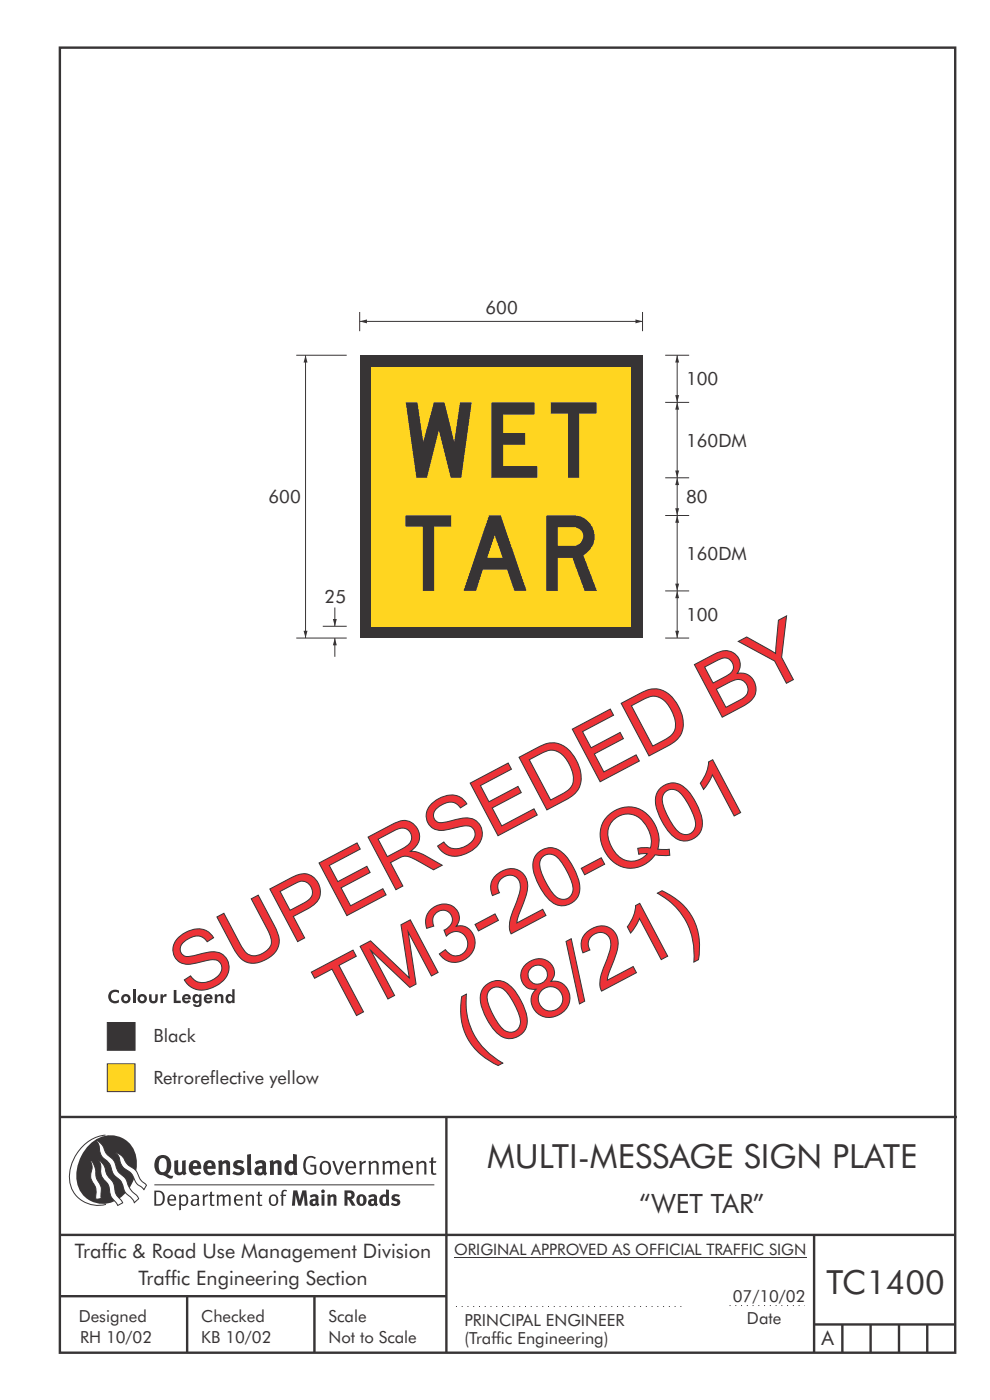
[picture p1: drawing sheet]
<svg xmlns="http://www.w3.org/2000/svg" width="210mm" height="297mm" viewBox="0 0 210 297" stroke-linecap="round" stroke-linejoin="round" font-family="sans-serif">
<g fill="none" stroke="#373435" stroke-width=".51">
<path d="M12.7 10.1h189.9v276.9h-189.9zM12.7 237h190.3M94.7 236.9v50.1M12.7 262h190M12.7 275h82M39.7 275v12M66.7 275v12M172.7 262v25M172.7 281h30M178.7 281v6M184.7 281v6M190.7 281v6"/>
<path d="M196.7 281v6"/>
</g>
<path d="M154.8 277h15.9" fill="none" stroke="#373435" stroke-width=".21" stroke-dasharray=".2 1" stroke-linecap="butt"/>
<g fill="#373435">
<path d="M23.4 210.4l.4-.3 .9-.1 .5 .2v.6a.97 .97 0 0 0-1.4-.1 .97 .97 0 0 0 0 1.4 .97 .97 0 0 0 1.4 0v.6a1.48 1.48 0 0 1-1.9-.3 1.48 1.48 0 0 1 .1-2z"/>
<path d="M28.2 209.9h.5v2.9h-.5z"/>
<path d="M31.6 211h.5v.9a.4 .4 0 0 0 .4 .5 .4 .4 0 0 0 .4-.5v-.9h.6v.9a.92 .92 0 0 1-1 1 .92 .92 0 0 1-.9-1z"/>
<path d="M34 211h.6l-.1 .4a.63 .63 0 0 1 .9-.5l-.1 .6h-.5l-.2 .2v1.1h-.6z"/>
<path d="M36.9 210h.5v2.3h.9v.5h-1.4z"/>
<path d="M45.6 211h.5v.2a.7 .7 0 0 1 .8-.3 .7 .7 0 0 1 .5 .8v1.1h-.5v-1.1a.41 .41 0 0 0-.6-.3 .41 .41 0 0 0-.2 .5v.9h-.5z"/>
<path d="M25.7 211.9a1.01 1.01 0 0 0 2 0 1.01 1.01 0 0 0-2 0zM26.2 211.9a.5 .5 0 0 1 1 0 .5 .5 0 0 1-1 0z"/>
<path d="M29.2 211.9a1.01 1.01 0 0 0 2 0 1.01 1.01 0 0 0-2 0zM29.6 211.9a.5 .5 0 0 1 1 0 .5 .5 0 0 1-1 0z"/>
<path d="M38.9 211.2a.99 .99 0 0 0 0 1.5 .99 .99 0 0 0 1.5-.3l-.4-.2-.3 .2a.44 .44 0 0 1-.6-.4h1.4a.93 .93 0 0 0-.5-1 .93 .93 0 0 0-1.1 .2zM39.2 211.5a.42 .42 0 0 1 .5-.2 .42 .42 0 0 1 .3 .4h-.9z"/>
<path d="M41.3 211.9a.51 .51 0 0 1 1 0 .51 .51 0 0 1-1 0zM41 211.1a1.01 1.01 0 0 0-.1 1.2 1.01 1.01 0 0 0 1 .5l.4-.3v.3a.4 .4 0 0 1-.3 .5 .4 .4 0 0 1-.5-.2h-.6a.93 .93 0 0 0 1.1 .6 .93 .93 0 0 0 .7-.9v-1.8h-.4v.3a.73 .73 0 0 0-1.3-.2z"/>
<path d="M43.5 211.2a.99 .99 0 0 0 0 1.5 .99 .99 0 0 0 1.5-.3l-.4-.2-.2 .2a.44 .44 0 0 1-.7-.4h1.4a.93 .93 0 0 0-.5-1 .93 .93 0 0 0-1.1 .2zM43.8 211.5a.42 .42 0 0 1 .5-.2 .42 .42 0 0 1 .3 .4h-.8z"/>
<path d="M49.3 209.9v1.4a.84 .84 0 0 0-1.2-.3 .84 .84 0 0 0-.2 1.2 .76 .76 0 0 0 .5 .7 .76 .76 0 0 0 .9-.4v.3h.5v-2.9zM48.6 211.4a.47 .47 0 0 1 .5 0 .47 .47 0 0 1 .2 .5l-.1 .3a.46 .46 0 0 1-.8 0v-.6z"/>
</g>
<path d="M22.8 225.7h5.8v5.9h-5.8z" fill-rule="evenodd" fill="#ffd520" stroke="#373435" stroke-width=".21"/>
<path d="M22.8 216.9h5.8v5.9h-5.8z" fill-rule="evenodd" fill="#373435" stroke="#373435" stroke-width=".21"/>
<path d="M96.7 277.2h48.5" fill="none" stroke="#373435" stroke-width=".21" stroke-dasharray=".2 1" stroke-linecap="butt"/>
<path d="M96.3 266.7h74.7" fill="none" stroke="#373435" stroke-width=".21"/>
<g fill="#373435">
<path d="M64.9 245.6a1.61 1.61 0 0 1 2.1 0l-.2 .3a1.17 1.17 0 0 0-1.4-.2 1.17 1.17 0 0 0-.6 1.3 1.42 1.42 0 0 0 1.2 1.9l.7-.2v-1.2h-.8l-.1-.4h1.3v1.8a1.82 1.82 0 0 1-2.2 0 1.82 1.82 0 0 1-.6-2.1l.2-.7z" fill-rule="evenodd"/>
<path d="M68.2 246.5a1.77 1.77 0 0 0 .4 2.7 1.39 1.39 0 0 0 1.4-.5 1.39 1.39 0 0 0 .2-1.5 1.19 1.19 0 0 0-2-.7zM68.5 246.8a.83 .83 0 0 1 1 .1 .83 .83 0 0 1 .2 .9 .75 .75 0 0 1-.6 1.1 .75 .75 0 0 1-.8-.8v-1z" fill-rule="evenodd"/>
<path d="M70.5 246.4l.4-.1 .8 2.4 .8-2.3h.5l-1.1 2.8h-.4z" fill-rule="evenodd"/>
<path d="M73.6 246.7a1.74 1.74 0 0 0 .5 2.5h.9l.5-.3-.2-.3a.89 .89 0 0 1-1.1 .2 .89 .89 0 0 1-.4-1h1.7a1.15 1.15 0 0 0-.4-1.3 1.15 1.15 0 0 0-1.5 .2zM74 246.8a.67 .67 0 0 1 .8-.1 .67 .67 0 0 1 .3 .8h-1.3z" fill-rule="evenodd"/>
<path d="M76.2 246.4l.4-.1 .1 .4 .5-.4h.5l-.2 .5a.61 .61 0 0 0-.8 .6v1.8h-.4z" fill-rule="evenodd"/>
<path d="M78.1 246.4l.5-.1 .1 .4a.89 .89 0 0 1 .9-.4 .89 .89 0 0 1 .7 .7v2.2h-.4v-2.2l-.1-.2-.3-.1-.8 .4v2.1h-.4z" fill-rule="evenodd"/>
<path d="M81.1 246.4l.4-.1 .1 .4a.83 .83 0 0 1 .8-.4 .83 .83 0 0 1 .7 .5 .86 .86 0 0 1 .9-.5 .86 .86 0 0 1 .7 .7v2.2h-.4l-.1-2.3a.5 .5 0 0 0-.8 0l-.2 .2v2.1h-.5v-2.2l-.4-.3-.7 .4v2.1h-.4z" fill-rule="evenodd"/>
<path d="M85.7 246.7a1.74 1.74 0 0 0 .5 2.5h.9l.5-.3-.2-.3a.89 .89 0 0 1-1.1 .2 .89 .89 0 0 1-.4-1h1.7a1.15 1.15 0 0 0-.5-1.3 1.15 1.15 0 0 0-1.4 .2zM86 246.8a.67 .67 0 0 1 .9-.1 .67 .67 0 0 1 .3 .8h-1.3z" fill-rule="evenodd"/>
<path d="M88.3 246.4l.4-.1 .1 .4a.89 .89 0 0 1 .9-.4 .89 .89 0 0 1 .8 .7v2.2h-.5v-2.2l-.1-.2-.3-.1-.8 .4v2.1h-.4z" fill-rule="evenodd"/>
<path d="M91.5 245.6l.4-.1v.9h.7l-.2 .3h-.5v2.1l.1 .1h.5l.1 .3a.71 .71 0 0 1-1.2-.6v-1.9h-.3v-.3h.3z" fill-rule="evenodd"/>
<path d="M37 246.3l.8-.2v2a.46 .46 0 0 0 .2 .6 .46 .46 0 0 0 .6-.2v-2.2l.8-.2v2.4l.2 .5-.6 .4-.2-.3a1.03 1.03 0 0 1-1.2 .2 1.03 1.03 0 0 1-.6-1.1z" fill-rule="evenodd"/>
<path d="M40.4 246.6a1.64 1.64 0 0 0 0 2.2 1.64 1.64 0 0 0 2.3 .1l-.4-.4a.78 .78 0 0 1-.9 .3 .78 .78 0 0 1-.5-.8h1.8a1.37 1.37 0 0 0-.6-1.7 1.37 1.37 0 0 0-1.7 .3zM41.1 246.9a.48 .48 0 0 1 .6-.1 .48 .48 0 0 1 .2 .6h-1z" fill-rule="evenodd"/>
<path d="M43.5 246.6a1.65 1.65 0 0 0-.2 1.9 1.65 1.65 0 0 0 1.9 .8l.5-.4-.3-.4a.78 .78 0 0 1-.9 .3 .78 .78 0 0 1-.5-.8h1.8a1.37 1.37 0 0 0-.6-1.7 1.37 1.37 0 0 0-1.7 .3zM44.1 246.9a.48 .48 0 0 1 .6-.1 .48 .48 0 0 1 .2 .6h-.9z" fill-rule="evenodd"/>
<path d="M46.3 246.3l.7-.2 .1 .4a.95 .95 0 0 1 1-.3 .95 .95 0 0 1 .7 .8v2.3h-.8v-2.3l-.3-.2-.5 .3v2.2h-.8z" fill-rule="evenodd"/>
<path d="M49.7 246.5a1.73 1.73 0 0 1 2-.1l-.2 .5-.6-.2a.42 .42 0 0 0-.6 .3l.2 .3a1.23 1.23 0 0 1 1.4 1 1.47 1.47 0 0 1-2.3 .9l-.3-.2 .3-.6 .7 .3a.47 .47 0 0 0 .7-.3 .87 .87 0 0 0-1-.5l-.4-.2-.1-.4z" fill-rule="evenodd"/>
<path d="M54.1 246.6l.3 .5 .3-.1a.62 .62 0 0 1 .9 0l.1 .4a1.21 1.21 0 0 0-1.4 .3 1.21 1.21 0 0 0-.1 1.3 1.19 1.19 0 0 0 1.6 .1l.5 .3 .4-.5-.3-.3v-1.4a.96 .96 0 0 0-1.3-1zM55 248l.6-.1v.7a.43 .43 0 0 1-.6 .1 .43 .43 0 0 1 0-.7z" fill-rule="evenodd"/>
<path d="M57.2 246.3l.7-.2 .1 .4a.95 .95 0 0 1 1-.3 .95 .95 0 0 1 .7 .8v2.3h-.8v-2.3l-.2-.2-.6 .3v2.2h-.8z" fill-rule="evenodd"/>
<path d="M62.2 244.8v1.5a1.29 1.29 0 0 0-1.4 .2 1.29 1.29 0 0 0-.5 1.3 1.24 1.24 0 0 0 .6 1.3 1.24 1.24 0 0 0 1.4 0l.1 .2h.7l-.1-4.3zM61.5 246.9l.4-.1 .3 .2v1.5l-.3 .1a.48 .48 0 0 1-.6-.4 1.52 1.52 0 0 1 .2-1.3z" fill-rule="evenodd"/>
<path d="M52.4 245l.8-.2 .2 4.5h-.8l-.1-.2z" fill-rule="evenodd"/>
</g>
<path d="M22.4 240.8a9 9 0 0 0-7.4 10.9 6.2 6.2 0 0 0 7.5 3.8M32.7 251.4h59.4" fill="none" stroke="#373435" stroke-width=".21"/>
<path d="M19.1 242.7a5.7 5.7 0 0 1 6.5-1.4 5.7 5.7 0 0 1 3.4 5.7 8.6 8.6 0 0 1-6.2 8.3 5.7 5.7 0 0 1-6.5-7 9.9 9.9 0 0 1 2.8-5.6z" fill-rule="evenodd" fill="#373435"/>
<path d="M24.5 244.5a3.1 3.1 0 0 1 2.3 2.2l.7 .7a3.2 3.2 0 0 1 2 2.4l.4 .6 1.2 1.1-.6 .9-.2-.3a3.5 3.5 0 0 1-1.9-2.1 3.8 3.8 0 0 0-2.1-2.2 3.5 3.5 0 0 1-1-2.2zM20.4 241.9a3.4 3.4 0 0 1 1.9 2.5l.7 .8a3.3 3.3 0 0 1 1.7 2.6 4.4 4.4 0 0 0 1.7 2l.3 .3a6.1 6.1 0 0 0 2.5 3.7l.2 .5-.9 .9a6.1 6.1 0 0 0-1.9-2.2l-.4-.8a3.6 3.6 0 0 0-1.9-2.8l-.6-1a3.6 3.6 0 0 0-1.9-2.8 3.7 3.7 0 0 1-.8-2.4zM21 246.1a3.4 3.4 0 0 1 1.5 2.7l.6 1a3.8 3.8 0 0 1 1.4 3.1l.3 .7 1.2 1.6-1 .6-.5-.8a3.2 3.2 0 0 1-1.3-2.8 4.3 4.3 0 0 0-1.4-2.2 4.7 4.7 0 0 1-.5-2.9zM19.2 246.1a5.1 5.1 0 0 1 1.2 3.7l.3 .7a3.1 3.1 0 0 1 .7 3l.1 .8-1.1 .2-.1-.8a3.5 3.5 0 0 0-.9-3.3 3.6 3.6 0 0 1 .1-2.5z" fill-rule="evenodd" fill="#fefefe" stroke="#373435" stroke-width=".21"/>
<g fill="#373435">
<path d="M33.4 245.5a2.51 2.51 0 0 0 .4 3.7l.8 .1a2.78 2.78 0 0 0 2 .7l.2-.6h-.6l-.7-.3a2.56 2.56 0 0 0 0-3.8 1.83 1.83 0 0 0-2.1 .2zM34 245.9a.87 .87 0 0 1 1 0 .87 .87 0 0 1 .4 .9v.4a1.17 1.17 0 0 1-.9 1.5l-.3-.1a2.38 2.38 0 0 1-.2-2.7z" fill-rule="evenodd"/>
<path d="M33.1 252.9v2.6a1.12 1.12 0 0 0 1.2-.3 1.12 1.12 0 0 0 .2-1.2l-.1-.5-.3-.4zM32.7 252.6h1.1a1.67 1.67 0 0 1 1.2 1.6 1.67 1.67 0 0 1-1.3 1.6h-1zM36.1 253.9l-.2 .5h1.1a.55 .55 0 0 0-.3-.6 .55 .55 0 0 0-.6 .1zM35.8 253.7a.95 .95 0 0 1 1.2-.1 .95 .95 0 0 1 .4 1.1h-1.5a.72 .72 0 0 0 .4 .8 .72 .72 0 0 0 .9-.2l.1 .3a1.15 1.15 0 0 1-1.5 0 1.15 1.15 0 0 1-.2-1.5zM38.4 254.1v1.2a.7 .7 0 0 0 .9 .1 .7 .7 0 0 0 .2-.9 .61 .61 0 0 0-.4-.7 .61 .61 0 0 0-.7 .3zM38 253.5l.3-.1 .1 .4a.95 .95 0 0 1 1.2-.2 .95 .95 0 0 1 .3 1.2 .92 .92 0 0 1-.5 .9 .92 .92 0 0 1-1-.1v1.1l-.4 .1zM40.9 254.8a.5 .5 0 0 0 .2 .8 .5 .5 0 0 0 .7-.4v-.6zM40.5 253.7a1 1 0 0 1 1.7 .3v1.4l.2 .2-.2 .3-.3-.3a.78 .78 0 0 1-1.4-.1 .78 .78 0 0 1 .8-1.1h.5a.58 .58 0 0 0-.3-.7 .58 .58 0 0 0-.7 .2zM43 253.5l.3-.1 .1 .4 .3-.3 .5-.1-.2 .4a.52 .52 0 0 0-.6 .5v1.5h-.4zM44.6 252.9l.4-.1-.1 .7h.6l-.1 .3h-.5v1.5a.35 .35 0 0 0 .6 .3v.2a.57 .57 0 0 1-.6 .1 .57 .57 0 0 1-.3-.5v-1.6h-.3v-.3h.3zM45.9 253.5l.4-.1 .1 .4 .2-.2a.64 .64 0 0 1 1 .2 .7 .7 0 0 1 .8-.4 .7 .7 0 0 1 .5 .6v1.8h-.3v-1.7l-.3-.4-.7 .4v1.7h-.3v-1.6a.38 .38 0 0 0-.3-.5 .38 .38 0 0 0-.5 .2l-.1 .2v1.7h-.4zM50.2 253.9l-.2 .5h1.1a.55 .55 0 0 0-.2-.6 .55 .55 0 0 0-.7 .1zM49.9 253.7a.95 .95 0 0 1 1.2-.1 .95 .95 0 0 1 .4 1.1h-1.5a.72 .72 0 0 0 .4 .8 .72 .72 0 0 0 .9-.2l.1 .3a1.15 1.15 0 0 1-1.5 0 1.15 1.15 0 0 1-.2-1.5zM52.1 253.5l.3-.1 .1 .4a.72 .72 0 0 1 .8-.4 .72 .72 0 0 1 .6 .6v1.8h-.4v-1.6a.45 .45 0 0 0-.3-.5 .45 .45 0 0 0-.5 .2l-.2 .2v1.7h-.3zM54.7 252.9l.4-.1v.7h.6l-.1 .3h-.5v1.5a.35 .35 0 0 0 .5 .3v.2a.57 .57 0 0 1-.6 .1 .57 .57 0 0 1-.3-.5v-1.6h-.3v-.3h.3zM57.6 253.9l-.2 .7a.65 .65 0 0 0 .3 .8 .65 .65 0 0 0 .8-.2l.1-.1a.93 .93 0 0 0-.7-1.4zM57.3 253.7a1.12 1.12 0 0 1 1.4 0 1.12 1.12 0 0 1 .3 1.5 1.01 1.01 0 0 1-1.3 .6 1.01 1.01 0 0 1-.7-1.2zM59.9 252.6l.5-.2 .5 .2-.1 .2-.4-.1-.3 .2v.6h.6l-.1 .3h-.5v2h-.4v-2h-.2v-.3h.2zM62.2 252.6l-.3 3.2h.7l.1-2.3 .6 2.3h.6l.6-2.3 .1 2.3h.7l-.3-3.2h-.9l-.5 2.1-.5-2.1zM65.7 253.7l.3 .4a.51 .51 0 0 1 .5-.3 .51 .51 0 0 1 .4 .4v.1a.88 .88 0 0 0-1.1 .4 .88 .88 0 0 0 .2 1.1 .9 .9 0 0 0 1.1-.2l.3 .3 .4-.4-.2-.2v-1.1a.87 .87 0 0 0-.5-.8 .87 .87 0 0 0-1 .1zM66.4 254.8h.5v.5l-.1 .1h-.3l-.2-.1zM68.2 253.5v2.3h.6v-2.4zM68.1 252.8a.4 .4 0 0 0 .8 0 .4 .4 0 0 0-.8 0zM69.4 253.5l.1 2.3h.6v-1.7a.33 .33 0 0 1 .4-.2 .33 .33 0 0 1 .3 .4v1.5h.6v-1.7a.75 .75 0 0 0-.6-.7 .75 .75 0 0 0-.8 .3v-.3zM73.1 252.6v3.2h.6v-1.3l.3 .2 .7 1.1h.7l-.9-1.4a.94 .94 0 0 0 .7-1 .94 .94 0 0 0-.9-.8zM73.7 253.1a.51 .51 0 0 1 .8 .1 .51 .51 0 0 1-.2 .7l-.6 .1zM75.9 253.7a1.19 1.19 0 0 0-.1 1.7 1.19 1.19 0 0 0 1.8 0 1.19 1.19 0 0 0-.1-1.6 1.19 1.19 0 0 0-1.6-.1zM76.5 253.9l.2-.1a.99 .99 0 0 1 0 1.6 1.06 1.06 0 0 1-.2-1.5zM78.1 253.7l.3 .4a.51 .51 0 0 1 .5-.3 .51 .51 0 0 1 .5 .4v.1a.88 .88 0 0 0-1.2 .4 .88 .88 0 0 0 .2 1.1 .9 .9 0 0 0 1.1-.2l.3 .3 .4-.4-.2-.2v-1.1a.87 .87 0 0 0-.5-.8 .87 .87 0 0 0-1 .1zM78.9 254.8h.4v.5l-.1 .1h-.3l-.1-.1zM81.9 252.3v1.2a1.2 1.2 0 0 0-1.4 .6 1.2 1.2 0 0 0 .2 1.4l.5 .3 .8-.1v.1h.6l-.1-3.4zM81.4 253.9l.5 .1-.1 1.2a.46 .46 0 0 1-.5 0 .46 .46 0 0 1-.1-.5zM83.3 253.6a.79 .79 0 0 0-.1 .9 .79 .79 0 0 0 .9 .4 .33 .33 0 0 1 0 .5 .33 .33 0 0 1-.5 0l-.4-.3-.3 .5a1.15 1.15 0 0 0 1.2 .3 1.15 1.15 0 0 0 .8-1 1.49 1.49 0 0 0-1.2-.8 .4 .4 0 0 1 .3-.3 .4 .4 0 0 1 .4 .1l.2 .1 .2-.4a1.47 1.47 0 0 0-1.5 0z" fill-rule="evenodd"/>
</g>
<path d="M143.6 125.4v10" fill="none" stroke="#373435" stroke-width=".21"/>
<g fill="#373435">
<path d="M143.2 133.8h.9l-.5 1.6z"/>
<path d="M143.6 125.4l.5 1.5h-.9z"/>
</g>
<path d="M143.6 109.4v16" fill="none" stroke="#373435" stroke-width=".21"/>
<g fill="#373435">
<path d="M143.2 123.8h.9l-.5 1.6z"/>
<path d="M143.6 109.4l.5 1.5h-.9z"/>
<path d="M76.3 75.4h60v60h-60z" fill-rule="evenodd"/>
</g>
<path d="M78.8 77.9h55v55h-55z" fill-rule="evenodd" fill="#ffd520"/>
<path d="M143.6 101.4v8M141.1 135.4h5.1M141.1 125.4h5.1" fill="none" stroke="#373435" stroke-width=".21"/>
<g fill="#373435">
<path d="M143.2 107.8h.9l-.5 1.6z"/>
<path d="M143.6 101.4l.5 1.5h-.9z"/>
</g>
<path d="M143.6 75.4v10M141.1 101.4h5.1M141.1 109.4h5.1" fill="none" stroke="#373435" stroke-width=".21"/>
<g fill="#373435">
<path d="M143.2 83.8h.9l-.5 1.6z"/>
<path d="M143.6 75.4l.5 1.5h-.9z"/>
</g>
<path d="M141.1 75.4h5.1M141.1 85.4h5.1" fill="none" stroke="#373435" stroke-width=".21"/>
<g fill="#373435">
<path d="M86 109.4h9.8v2.3h-3.7v13.7h-2.4v-13.7h-3.7z"/>
<path d="M103.7 109.4h2.5l5.5 16h-2.6l-1.5-4.6h-5.2l-1.4 4.6h-2.7zM105 113.6l-1.6 4.7h3.2z"/>
<path d="M118.3 111.9h3.4a1.97 1.97 0 0 1 2 1.9 1.97 1.97 0 0 1-1.9 2h-3.5zM115.9 109.4v16h2.4v-7h3.1l2.6 7h2.6l-2.8-7.6a4.5 4.5 0 0 0 2.2-4.9 4.5 4.5 0 0 0-4.2-3.5z"/>
</g>
<path d="M76.3 68.2h60" fill="none" stroke="#373435" stroke-width=".21"/>
<g fill="#373435">
<path d="M134.8 67.8l1.5 .4-1.5 .4z"/>
<path d="M76.3 68.2l1.5-.4v.8z"/>
</g>
<path d="M76.3 66.2v4.1M136.3 66.2v4.1" fill="none" stroke="#373435" stroke-width=".21"/>
<g fill="#373435">
<path d="M86.1 85.4h2.5l1.2 8.3 2.2-8.3h2.3l2.1 8.3 1.2-8.3h2.5l-2.2 16h-2.3l-2.5-10.1-2.5 10.1h-2.3z"/>
<path d="M104.2 85.4h9.2v2.5h-6.7v4h4.7v2.5h-4.7v4.5h7.3v2.5h-9.8z"/>
<path d="M116.8 85.4h9.8v2.3h-3.7v13.7h-2.4v-13.7h-3.7z"/>
</g>
<path d="M143.6 85.4v16" fill="none" stroke="#373435" stroke-width=".21"/>
<g fill="#373435">
<path d="M143.2 99.8h.9l-.5 1.6z"/>
<path d="M143.6 85.4l.5 1.5h-.9z"/>
</g>
<path d="M71 128.9v4" fill="none" stroke="#373435" stroke-width=".21"/>
<path d="M70.6 131.3h.8l-.4 1.6z" fill="#373435"/>
<path d="M71 135.4v4" fill="none" stroke="#373435" stroke-width=".21"/>
<path d="M71 135.4l.4 1.5h-.8z" fill="#373435"/>
<path d="M62.8 75.4h10.7M64.8 75.4v60M62.8 135.4h10.7M68.5 132.9h5" fill="none" stroke="#373435" stroke-width=".21"/>
<g fill="#373435">
<path d="M64.4 133.8h.8l-.4 1.6z"/>
<path d="M64.8 75.4l.4 1.5h-.8z"/>
</g>
<g font-size="17.6" fill="#ed3237">
<text x="40.3" y="211.9" transform="rotate(-28 40.3 211.9)">SUPERSEDED BY</text>
<text x="71.6" y="217.6" transform="rotate(-28 71.6 217.6)">TM3-20-Q01</text>
<text x="100.3" y="224.7" transform="rotate(-28 100.3 224.7)">(08/21)</text>
</g>
<g font-size="7.1" fill="#373435">
<text x="103.3" y="247.8">MULTI-MESSAGE SIGN PLATE</text>
<text x="175.3" y="274.5">TC1400</text>
</g>
<text font-size="5.6" fill="#373435" x="135.6" y="257.3">“WET TAR”</text>
<g font-size="4.2" fill="#373435">
<text x="15.9" y="267">Traffic &amp; Road Use Management Division</text>
<text x="29.4" y="272.6">Traffic Engineering Section</text>
<text x="174.3" y="285.4">A</text>
</g>
<g font-size="3.9" fill="#373435">
<text x="103" y="66.7">600</text>
<text x="145.5" y="81.7">100</text>
<text x="145.5" y="94.8">160DM</text>
<text x="57" y="106.8">600</text>
<text x="145.5" y="106.7">80</text>
<text x="145.5" y="118.8">160DM</text>
<text x="68.9" y="127.9">25</text>
<text x="145.5" y="131.7">100</text>
<text x="32.5" y="221.1">Black</text>
<text x="32.5" y="229.9">Retroreflective yellow</text>
</g>
<g font-size="3.5" fill="#373435">
<text x="16.7" y="280.4">Designed</text>
<text x="42.7" y="280.4">Checked</text>
<text x="69.7" y="280.4">Scale</text>
<text x="98.5" y="281.4">PRINCIPAL ENGINEER</text>
<text x="155.4" y="276.3">07/10/02</text>
<text x="158.5" y="281">Date</text>
<text x="17" y="284.8">RH 10/02</text>
<text x="42.7" y="284.8">KB 10/02</text>
<text x="69.7" y="285">Not to Scale</text>
<text x="98.5" y="285.1">(Traffic Engineering)</text>
</g>
<text font-size="3.4" fill="#373435" x="96.3" y="266.3">ORIGINAL APPROVED AS OFFICIAL TRAFFIC SIGN</text>
</svg>
